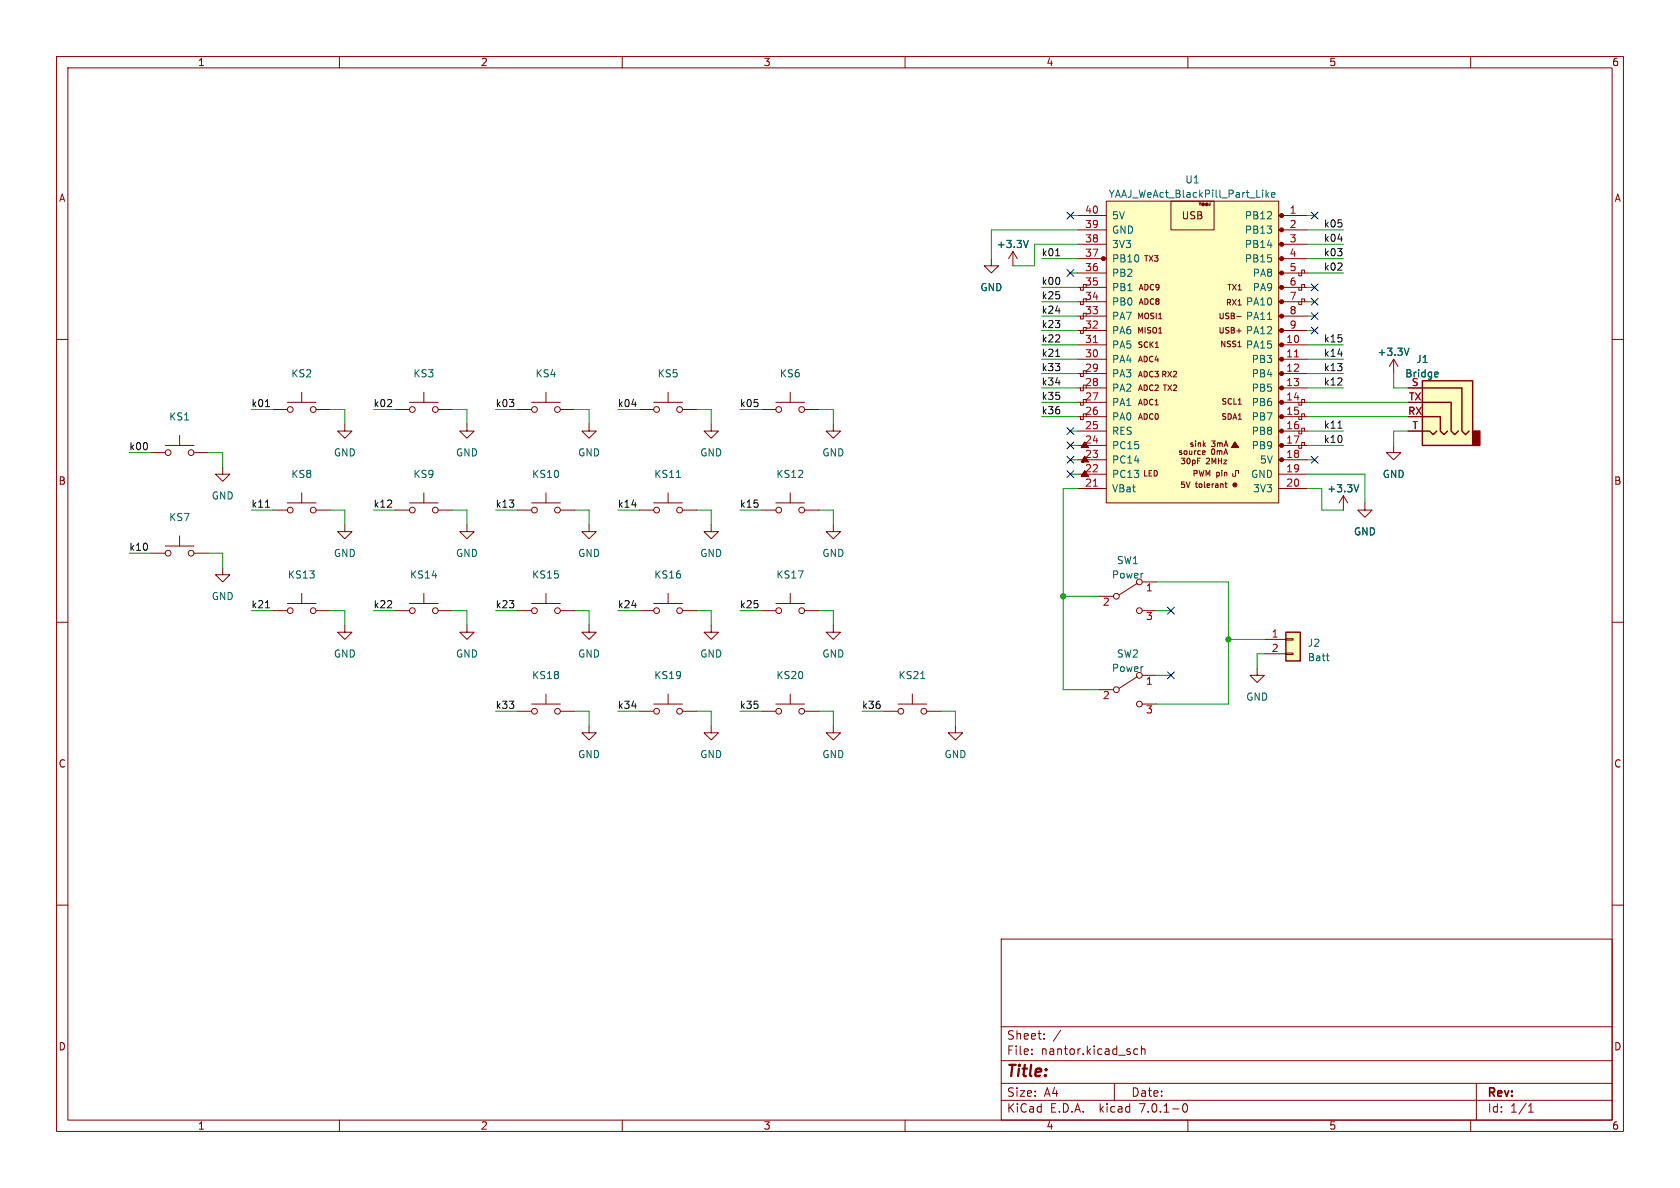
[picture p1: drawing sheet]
<svg xmlns="http://www.w3.org/2000/svg" width="297mm" height="210mm" viewBox="0 0 297 210" stroke-linecap="round" stroke-linejoin="round" font-family="sans-serif">
<g fill="none" stroke="#840000" stroke-width=".18">
<path d="M10 10h277v190h-277zM12 12h273v186h-273zM60 10v2M110 10v2M160 10v2M210 10v2M260 10v2M190.5 38.1h5.1M195.6 35.6h30.5v53.3h-30.5zM207 35.6h7.6v5h-7.6zM226.1 38.1h5M10 60h2"/>
<path d="M175.3 45.7v1.3h1.2l-1.2 1.3-1.3-1.3h1.3M179.1 44.5l-.8 1.2M179.1 44.5v2.5M179.1 44.5l.7 1.2M190.5 40.6h5.1M190.5 43.2h5.1M190.5 58.4h5.1M190.5 55.9h5.1M190.5 53.3h5.1M190.5 50.8h5.1M190.5 48.3h5.1M190.5 45.7h5.1"/>
<path d="M191 58.4v.5h.5v-1h.5v.5M191 55.9v.5h.5v-1h.5v.5M191 53.3v.5h.5v-1h.5v.5M191 50.8v.5h.5v-1h.5v.5M218.7 56h.7M226.1 40.6h5M226.1 43.2h5M226.1 58.4h5M226.1 55.9h5M226.1 53.3h5M226.1 50.8h5M226.1 48.3h5"/>
<path d="M226.1 45.7h5M229.6 53.3v.5h.5v-1h.5v.5M229.6 50.8v.5h.5v-1h.5v.5M229.6 48.3v.5h.5v-1h.5v.5M285 60h2M29.2 78.7h5.1M31.7 77v1.7M48.3 72.4h2.5M50.8 71.1h5.1M53.3 69.3v1.8M55.9 72.4h2.5M61 74.9v1.3h1.2l-1.2 1.3-1.3-1.3h1.3"/>
<path d="M69.8 72.4h2.6M72.4 71.1h5.1M74.9 69.3v1.8M77.5 72.4h2.5M82.5 74.9v1.3h1.3l-1.3 1.3-1.2-1.3h1.2M91.4 72.4h2.6M94 71.1h5.1M96.5 69.3v1.8M99.1 72.4h2.5M104.1 74.9v1.3h1.3l-1.3 1.3-1.2-1.3h1.2M113 72.4h2.6M115.6 71.1h5"/>
<path d="M118.1 69.3v1.8M120.6 72.4h2.6M125.7 74.9v1.3h1.3l-1.3 1.3-1.2-1.3h1.2M134.6 72.4h2.6M137.2 71.1h5M139.7 69.3v1.8M142.2 72.4h2.6M147.3 74.9v1.3h1.3l-1.3 1.3-1.3-1.3h1.3M190.5 71.1h5.1M190.5 61h5.1M190.5 63.5h5.1M190.5 66h5.1"/>
<path d="M190.5 68.6h5.1M190.5 73.7h5.1M190.5 76.2h5.1M190.5 78.7h5.1M191 73.7v.5h.5v-1h.5v.5M191 71.1v.5h.5v-1h.5v.5M191 68.6v.5h.5v-1h.5v.5M191 66v.5h.5v-1h.5v.5M191.8 78.6l-.2 .3 .3-.2-.3 .3-.1-.4 .5 .1-.5 .4 .1-.6 .6 .4-.8 .2 .4-.7 .5 .6-1 .1 .5-.9 .6 .9h-1.3l.7-1 .6 1M212.7 79.7h.3l.1 .2-.5 .1M218.3 78.6l-.1 .3 .2-.2-.2 .3-.1-.4 .5 .1-.5 .4 .1-.6 .5 .4-.8 .2 .4-.7 .5 .6-1 .1 .5-.9 .6 .9h-1.2l.6-1 .6 1M226.1 71.1h5"/>
<path d="M226.1 61h5M226.1 63.5h5M226.1 66h5M226.1 68.6h5M226.1 73.7h5M226.1 76.2h5M226.1 78.7h5M229.6 78.7v.5h.5v-1h.5v.5M229.6 76.2v.5h.5v-1h.5v.5M229.6 73.7v.5h.5v-1h.5v.5M229.6 71.1v.5h.5v-1h.5v.5M246.4 78.7v1.3h-1.3l1.3 1.3 1.2-1.3h-1.2"/>
<path d="M246.4 63.5l.7 1.3M246.4 63.5v2.5M246.4 63.5l-.8 1.3M248.9 68.6h2.6M248.9 76.2h2.6M26.7 80h2.5M26.7 97.8h2.5M29.2 96.5h5.1M31.7 94.7v1.8M34.3 80h2.5M34.3 97.8h2.5M39.4 82.6v1.2h1.2l-1.2 1.3-1.3-1.3h1.3"/>
<path d="M48.3 90.2h2.5M50.8 88.9h5.1M53.3 87.1v1.8M55.9 90.2h2.5M61 92.7v1.3h1.2l-1.2 1.3-1.3-1.3h1.3M69.8 90.2h2.6M72.4 88.9h5.1M74.9 87.1v1.8M77.5 90.2h2.5M82.5 92.7v1.3h1.3l-1.3 1.3-1.2-1.3h1.2M91.4 90.2h2.6M94 88.9h5.1"/>
<path d="M96.5 87.1v1.8M99.1 90.2h2.5M104.1 92.7v1.3h1.3l-1.3 1.3-1.2-1.3h1.2M113 90.2h2.6M115.6 88.9h5M118.1 87.1v1.8M120.6 90.2h2.6M125.7 92.7v1.3h1.3l-1.3 1.3-1.2-1.3h1.2M134.6 90.2h2.6M137.2 88.9h5M139.7 87.1v1.8M142.2 90.2h2.6"/>
<path d="M147.3 92.7v1.3h1.3l-1.3 1.3-1.3-1.3h1.3M190.5 81.3h5.1M190.5 83.8h5.1M190.5 86.4h5.1M191.8 83.7l-.2 .2 .3-.1-.3 .3-.1-.4 .5 .1-.5 .4 .1-.6 .6 .3-.8 .3 .4-.8 .5 .7-1 .1 .5-.9 .6 .9h-1.3l.7-1 .6 1M191.8 81.2l-.2 .2 .3-.1-.3 .2-.1-.3 .5 .1-.5 .4 .1-.7 .6 .4-.8 .3 .4-.8 .5 .6-1 .2 .5-.9 .6 .9h-1.3l.7-1.1 .6 1.1M213 80.3h-.3M216.6 85.5h.3M216.7 85.2v.8l.2 .2M217.9 83.7v.5h.5v-1h.5v.5M226.1 81.3h5M226.1 83.8h5"/>
<path d="M226.1 86.4h5M237.5 87.6l.8 1.3M237.5 87.6v2.6M237.5 87.6l-.8 1.3M241.3 88.9v1.3h-1.3l1.3 1.2 1.3-1.2h-1.3M10 110h2M39.4 100.3v1.3h1.2l-1.2 1.3-1.3-1.3h1.3M48.3 108h2.5M50.8 106.7h5.1M53.3 104.9v1.8M55.9 108h2.5M61 110.5v1.3h1.2l-1.2 1.2-1.3-1.2h1.3"/>
<path d="M69.8 108h2.6M72.4 106.7h5.1M74.9 104.9v1.8M77.5 108h2.5M82.5 110.5v1.3h1.3l-1.3 1.2-1.2-1.2h1.2M91.4 108h2.6M94 106.7h5.1M96.5 104.9v1.8M99.1 108h2.5M104.1 110.5v1.3h1.3l-1.3 1.2-1.2-1.2h1.2M113 108h2.6M115.6 106.7h5"/>
<path d="M118.1 104.9v1.8M120.6 108h2.6M125.7 110.5v1.3h1.3l-1.3 1.2-1.2-1.2h1.2M134.6 108h2.6M137.2 106.7h5M139.7 104.9v1.8M142.2 108h2.6M147.3 110.5v1.3h1.3l-1.3 1.2-1.3-1.2h1.3M194.3 105.4h2.5M201 103.1l-3.1 2.1M201 119.6l-3.1 2.1M201.9 102.9h2.6"/>
<path d="M201.9 108h2.6M201.9 119.4h2.6M222.2 118.1v1.3h1.3l-1.3 1.3-1.2-1.3h1.2M223.5 113h3.8M223.5 115.6h3.8M227.3 115.4h1.3v.3h-1.3zM227.3 112.9h1.3v.3h-1.3zM285 110h2M91.4 125.7h2.6M94 124.5h5.1M96.5 122.7v1.8M99.1 125.7h2.5"/>
<path d="M104.1 128.3v1.2h1.3l-1.3 1.3-1.2-1.3h1.2M113 125.7h2.6M115.6 124.5h5M118.1 122.7v1.8M120.6 125.7h2.6M125.7 128.3v1.2h1.3l-1.3 1.3-1.2-1.3h1.2M134.6 125.7h2.6M137.2 124.5h5M139.7 122.7v1.8M142.2 125.7h2.6M147.3 128.3v1.2h1.3l-1.3 1.3-1.3-1.3h1.3M156.2 125.7h2.5"/>
<path d="M158.7 124.5h5.1M161.3 122.7v1.8M163.8 125.7h2.6M168.9 128.3v1.2h1.3l-1.3 1.3-1.3-1.3h1.3M194.3 121.9h2.5M201.9 124.5h2.6M10 160h2M285 160h2M177 166h108v32h-108zM60 198v2M110 198v2M160 198v2"/>
<path d="M177 194.5h108M177 191.5h108M177 187.5h108M177 181.5h108M182.4 186.3v.1M182.4 185.5v.1M184.6 183.6v.1M184.6 182.8v.1M197 191.5v3M201.1 185.5l-.4-.1-.3 .3v.4l.2 .2h.5M201.8 185.5l.2-.1 .4 .1v.9M201.8 184.9v1.5"/>
<path d="M209.2 195.2l.2-.1a.81 .81 0 0 1 .6 .6 .81 .81 0 0 1-.3 .8l-.1 .1a.81 .81 0 0 1-.4-1.4zM210 198v2M260 198v2M261 191.5v6.5M270.2 196.6h.9M270.2 195.5l.4-.4v1.5"/>
<circle cx="195.1" cy="45.7" r=".36"/>
<circle cx="51.3" cy="72.4" r=".51"/>
<circle cx="55.4" cy="72.4" r=".51"/>
<circle cx="72.9" cy="72.4" r=".51"/>
<circle cx="77" cy="72.4" r=".51"/>
<circle cx="94.5" cy="72.4" r=".51"/>
<circle cx="98.6" cy="72.4" r=".51"/>
<circle cx="116.1" cy="72.4" r=".51"/>
<circle cx="120.1" cy="72.4" r=".51"/>
<circle cx="137.7" cy="72.4" r=".51"/>
<circle cx="141.7" cy="72.4" r=".51"/>
<circle cx="29.7" cy="80" r=".51"/>
<circle cx="29.7" cy="97.8" r=".51"/>
<circle cx="33.8" cy="80" r=".51"/>
<circle cx="33.8" cy="97.8" r=".51"/>
<circle cx="51.3" cy="90.2" r=".51"/>
<circle cx="55.4" cy="90.2" r=".51"/>
<circle cx="72.9" cy="90.2" r=".51"/>
<circle cx="77" cy="90.2" r=".51"/>
<circle cx="94.5" cy="90.2" r=".51"/>
<circle cx="98.6" cy="90.2" r=".51"/>
<circle cx="116.1" cy="90.2" r=".51"/>
<circle cx="120.1" cy="90.2" r=".51"/>
<circle cx="137.7" cy="90.2" r=".51"/>
<circle cx="141.7" cy="90.2" r=".51"/>
<circle cx="218.3" cy="85.7" r=".36"/>
<circle cx="218.3" cy="85.7" r=".25"/>
<circle cx="51.3" cy="108" r=".51"/>
<circle cx="55.4" cy="108" r=".51"/>
<circle cx="72.9" cy="108" r=".51"/>
<circle cx="77" cy="108" r=".51"/>
<circle cx="94.5" cy="108" r=".51"/>
<circle cx="98.6" cy="108" r=".51"/>
<circle cx="116.1" cy="108" r=".51"/>
<circle cx="120.1" cy="108" r=".51"/>
<circle cx="137.7" cy="108" r=".51"/>
<circle cx="141.7" cy="108" r=".51"/>
<circle cx="197.4" cy="105.4" r=".51"/>
<circle cx="201.4" cy="119.4" r=".51"/>
<circle cx="201.4" cy="102.9" r=".51"/>
<circle cx="201.4" cy="108" r=".51"/>
<circle cx="94.5" cy="125.7" r=".51"/>
<circle cx="98.6" cy="125.7" r=".51"/>
<circle cx="116.1" cy="125.7" r=".51"/>
<circle cx="120.1" cy="125.7" r=".51"/>
<circle cx="137.7" cy="125.7" r=".51"/>
<circle cx="141.7" cy="125.7" r=".51"/>
<circle cx="159.3" cy="125.7" r=".51"/>
<circle cx="163.3" cy="125.7" r=".51"/>
<circle cx="197.4" cy="121.9" r=".51"/>
<circle cx="201.4" cy="124.5" r=".51"/>
</g>
<g fill="none" stroke="#006464" stroke-width=".18">
<path d="M223.2 33.6v.1M223.8 33.6v1.3M223.9 34.4l.4 .5M224.3 34l-.5 .5M224.8 34.5l.6-.2-.1-.2-.3-.1-.2 .2 .1 .6h.4M181.8 42.5l-.4 1.3M224.1 43.3h.8M224.1 56.5h.7M249.1 61.5l-.4 1.3M253.8 65.8h.4v.3l-.6 .1M254.2 66.6h-.4M119.6 84.4h.7"/>
<path d="M240.2 85.7l-.4 1.2M162.8 120h.7M234.5 115.9h.5M234.8 116.8h.2"/>
</g>
<g fill="#ffffc2" stroke="#ffffc2" stroke-width=".18">
<path d="M195.6 35.6h30.5v53.3h-30.5z"/>
<path d="M227.3 111.8h2.6v5h-2.6z"/>
<path d="M251.5 67.3h8.8v11.4h-8.8z"/>
</g>
<g fill="#840000" stroke="#840000" stroke-width=".18">
<circle cx="226.6" cy="81.3" r=".36"/>
<circle cx="226.6" cy="78.7" r=".36"/>
<circle cx="226.6" cy="76.2" r=".36"/>
<circle cx="226.6" cy="73.7" r=".36"/>
<circle cx="226.6" cy="71.1" r=".36"/>
<circle cx="226.6" cy="68.6" r=".36"/>
<circle cx="226.6" cy="66" r=".36"/>
<circle cx="226.6" cy="63.5" r=".36"/>
<circle cx="226.6" cy="61" r=".36"/>
<circle cx="226.6" cy="58.4" r=".36"/>
<circle cx="226.6" cy="55.9" r=".36"/>
<circle cx="226.6" cy="53.3" r=".36"/>
<circle cx="226.6" cy="50.8" r=".36"/>
<circle cx="226.6" cy="48.3" r=".36"/>
<circle cx="226.6" cy="45.7" r=".36"/>
<circle cx="226.6" cy="43.2" r=".36"/>
<circle cx="226.6" cy="38.1" r=".36"/>
<circle cx="218.3" cy="85.7" r=".13"/>
<circle cx="195.1" cy="45.7" r=".25"/>
<circle cx="226.6" cy="40.6" r=".36"/>
</g>
<path d="M193.3 60.6h.7M228.8 63.1h.8M193.3 86h.7" fill="none" stroke="#a90000" stroke-width=".18"/>
<path d="M251.5 67.3h8.8v11.4h-8.8zM251.5 76.2h1.2l.7 .6 .6-.6M251.5 68.6h6.9v7.6l.7 .6 .6-.6M251.5 73.7h3.1v2.5l.7 .6 .6-.6M251.5 71.1h5v5.1l.7 .6 .6-.6M227.3 111.8h2.6v5h-2.6z" fill="none" stroke="#840000" stroke-width=".25"/>
<path d="M260.3 76.2h1.3v2.5h-1.3z" fill="#840000" stroke="#840000" stroke-width=".25"/>
<path d="M186.6 45.2h.8M46.9 71.9h.8M186.6 63h.8M236.5 75.7h.7M46.9 89.7h.8M46.9 107.4h.8" fill="none" stroke="#0f0f0f" stroke-width=".18"/>
<g fill="none" stroke="#009600" stroke-width=".18">
<path d="M189.2 38.1h1.3M231.1 38.1h1.3M184.1 45.7h6.4M184.1 50.8h6.4M184.1 55.9h6.4M184.1 58.4h6.4M184.1 53.3h6.4M189.2 48.3h1.3M190.5 40.6h-15.2v5.1M190.5 43.2h-7.6v3.8h-3.8M231.1 45.7h6.4M231.1 48.3h6.4"/>
<path d="M231.1 50.8h1.3M231.1 55.9h1.3M231.1 58.4h1.3M231.1 53.3h1.3M231.1 40.6h6.4M231.1 43.2h6.4M44.4 72.4h3.9M58.4 72.4h2.6v2.5M66 72.4h3.8M80 72.4h2.5v2.5M87.6 72.4h3.8M101.6 72.4h2.5v2.5"/>
<path d="M109.2 72.4h3.8M123.2 72.4h2.5v2.5M130.8 72.4h3.8M144.8 72.4h2.5v2.5M184.1 61h6.4M184.1 73.7h6.4M184.1 71.1h6.4M184.1 68.6h6.4M184.1 66h6.4M184.1 63.5h6.4M189.2 78.7h1.3M189.2 76.2h1.3"/>
<path d="M231.1 78.7h6.4M231.1 76.2h6.4M231.1 61h6.4M231.1 73.7h17.8M231.1 71.1h17.8M231.1 68.6h6.4M231.1 66h6.4M231.1 63.5h6.4M246.4 66v2.6h2.5M248.9 76.2h-2.5v2.5M22.9 80h3.8M22.9 97.8h3.8"/>
<path d="M36.8 80h2.6v2.6M36.8 97.8h2.6v2.5M44.4 90.2h3.9M58.4 90.2h2.6v2.5M66 90.2h3.8M80 90.2h2.5v2.5M87.6 90.2h3.8M101.6 90.2h2.5v2.5M109.2 90.2h3.8M123.2 90.2h2.5v2.5M130.8 90.2h3.8M144.8 90.2h2.5v2.5"/>
<path d="M189.2 83.8h1.3M189.2 81.3h1.3M190.5 86.4h-2.5v35.5h6.3M231.1 83.8h10.2v5.1M231.1 86.4h2.6v3.8h3.8M231.1 81.3h1.3M44.4 108h3.9M58.4 108h2.6v2.5M66 108h3.8M80 108h2.5v2.5M87.6 108h3.8M101.6 108h2.5v2.5"/>
<path d="M109.2 108h3.8M123.2 108h2.5v2.5M130.8 108h3.8M144.8 108h2.5v2.5M188 105.4h6.3M204.5 108h2.5M204.5 102.9h12.7v21.6h-12.7M204.5 119.4h2.5M217.2 113h6.3M223.5 115.6h-1.3v2.5M87.6 125.7h3.8M101.6 125.7h2.5v2.6"/>
<path d="M109.2 125.7h3.8M123.2 125.7h2.5v2.6M130.8 125.7h3.8M144.8 125.7h2.5v2.6M152.4 125.7h3.8M166.4 125.7h2.5v2.6"/>
</g>
<g fill="none" stroke="#000084" stroke-width=".18">
<path d="M188.6 37.5l1.2 1.2M189.8 37.5l-1.2 1.2M231.8 37.5l1.2 1.2M233 37.5l-1.2 1.2M188.6 47.7l1.2 1.2M189.8 47.7l-1.2 1.2M231.8 57.8l1.2 1.2M231.8 52.7l1.2 1.2M231.8 55.3l1.2 1.2M231.8 50.2l1.2 1.2M233 57.8l-1.2 1.2M233 52.7l-1.2 1.2"/>
<path d="M233 55.3l-1.2 1.2M233 50.2l-1.2 1.2M188.6 75.6l1.2 1.2M188.6 78.1l1.2 1.2M189.8 75.6l-1.2 1.2M189.8 78.1l-1.2 1.2M188.6 80.7l1.2 1.2M188.6 83.2l1.2 1.2M189.8 80.7l-1.2 1.2M189.8 83.2l-1.2 1.2M231.8 80.7l1.2 1.2M233 80.7l-1.2 1.2"/>
<path d="M206.4 118.8l1.2 1.2M206.4 107.3l1.2 1.3M207.6 118.8l-1.2 1.2M207.6 107.3l-1.2 1.3"/>
</g>
<g fill="#009600" stroke="#009600" stroke-width=".18">
<circle cx="188" cy="105.4" r=".46"/>
<circle cx="217.2" cy="113" r=".46"/>
</g>
<text font-size="2.8" fill="#840000" x="178" y="190.8">Title:</text>
<g font-size="2.1" fill="#840000">
<text x="178" y="183.9">Sheet:</text>
<text x="186.2" y="183.9">/</text>
<text x="178" y="186.6">File:</text>
<text x="184" y="186.6">nantor.kicad_sch</text>
<text x="178" y="196.8">KiCad</text>
<text x="178" y="194">Size:</text>
<text x="184.6" y="194">A4</text>
<text x="185.7" y="196.8">E.D.A.</text>
<text x="194.4" y="196.8">kicad</text>
<text x="200" y="194">Date:</text>
<text x="201.5" y="196.8">7.0.1-0</text>
<text x="263" y="194.2">Rev:</text>
<text x="263" y="196.8">Id:</text>
<text x="267" y="196.8">1/1</text>
</g>
<g font-size="1.8" fill="#840000">
<text x="35" y="11.8">1</text>
<text x="85" y="11.8">2</text>
<text x="135" y="11.8">3</text>
<text x="185" y="11.8">4</text>
<text x="235" y="11.8">5</text>
<text x="285" y="11.8">6</text>
<text x="10.4" y="35.8">A</text>
<text x="285.4" y="35.8">A</text>
<text x="208.8" y="38.9">USB</text>
<text x="10.3" y="85.8">B</text>
<text x="285.3" y="85.8">B</text>
<text x="10.3" y="135.8">C</text>
<text x="285.3" y="135.8">C</text>
<text x="10.3" y="185.8">D</text>
<text x="285.3" y="185.8">D</text>
<text x="35" y="199.8">1</text>
<text x="85" y="199.8">2</text>
<text x="135" y="199.8">3</text>
<text x="185" y="199.8">4</text>
<text x="235" y="199.8">5</text>
<text x="285" y="199.8">6</text>
</g>
<g font-size="1.8" fill="#006464">
<text x="195.9" y="35.1">YAAJ_WeAct_BlackPill_Part_Like</text>
<text x="209.5" y="32.6">U1</text>
<text x="196.6" y="41.5">GND</text>
<text x="196.6" y="38.9">5V</text>
<text x="220" y="38.9">PB12</text>
<text x="220" y="41.5">PB13</text>
<text x="176.2" y="44">+3.3V</text>
<text x="196.6" y="46.5">PB10</text>
<text x="196.6" y="44">3V3</text>
<text x="220" y="44">PB14</text>
<text x="220" y="46.5">PB15</text>
<text x="173.3" y="51.6">GND</text>
<text x="196.6" y="51.6">PB1</text>
<text x="196.6" y="49.1">PB2</text>
<text x="221.3" y="49.1">PA8</text>
<text x="221.3" y="51.6">PA9</text>
<text x="196.6" y="59.2">PA6</text>
<text x="196.6" y="56.7">PA7</text>
<text x="196.6" y="54.2">PB0</text>
<text x="220.1" y="54.2">PA10</text>
<text x="220.1" y="56.7">PA11</text>
<text x="220.1" y="59.2">PA12</text>
<text x="196.6" y="64.3">PA4</text>
<text x="196.6" y="61.8">PA5</text>
<text x="220.1" y="61.8">PA15</text>
<text x="221.2" y="64.3">PB3</text>
<text x="243.5" y="63.1">+3.3V</text>
<text x="250.3" y="64.3">J1</text>
<text x="51.4" y="66.9">KS2</text>
<text x="73" y="66.9">KS3</text>
<text x="94.6" y="66.9">KS4</text>
<text x="116.2" y="66.9">KS5</text>
<text x="137.8" y="66.9">KS6</text>
<text x="196.6" y="71.9">PA1</text>
<text x="196.6" y="69.4">PA2</text>
<text x="196.6" y="66.9">PA3</text>
<text x="221.2" y="66.9">PB4</text>
<text x="221.2" y="69.4">PB5</text>
<text x="221.2" y="71.9">PB6</text>
<text x="248.4" y="66.9">Bridge</text>
<text x="29.8" y="74.5">KS1</text>
<text x="196.6" y="77">RES</text>
<text x="196.6" y="74.5">PA0</text>
<text x="221.2" y="74.5">PB7</text>
<text x="221.2" y="77">PB8</text>
<text x="59" y="80.8">GND</text>
<text x="80.6" y="80.8">GND</text>
<text x="102.1" y="80.8">GND</text>
<text x="123.7" y="80.8">GND</text>
<text x="145.3" y="80.8">GND</text>
<text x="196.6" y="82.1">PC14</text>
<text x="196.6" y="79.6">PC15</text>
<text x="221.2" y="79.6">PB9</text>
<text x="222.6" y="82.1">5V</text>
<text x="37.4" y="88.5">GND</text>
<text x="51.4" y="84.6">KS8</text>
<text x="73" y="84.6">KS9</text>
<text x="94" y="84.6">KS10</text>
<text x="115.6" y="84.6">KS11</text>
<text x="137.2" y="84.6">KS12</text>
<text x="196.6" y="87.2">VBat</text>
<text x="196.6" y="84.6">PC13</text>
<text x="221" y="84.6">GND</text>
<text x="221.4" y="87.2">3V3</text>
<text x="234.6" y="87.2">+3.3V</text>
<text x="244.4" y="84.6">GND</text>
<text x="29.8" y="92.3">KS7</text>
<text x="239.3" y="94.8">GND</text>
<text x="59" y="98.6">GND</text>
<text x="80.6" y="98.6">GND</text>
<text x="102.1" y="98.6">GND</text>
<text x="123.7" y="98.6">GND</text>
<text x="145.3" y="98.6">GND</text>
<text x="197.4" y="99.9">SW1</text>
<text x="37.4" y="106.2">GND</text>
<text x="50.8" y="102.4">KS13</text>
<text x="72.4" y="102.4">KS14</text>
<text x="94" y="102.4">KS15</text>
<text x="115.6" y="102.4">KS16</text>
<text x="137.2" y="102.4">KS17</text>
<text x="196.5" y="102.4">Power</text>
<text x="59" y="116.4">GND</text>
<text x="80.6" y="116.4">GND</text>
<text x="102.1" y="116.4">GND</text>
<text x="123.7" y="116.4">GND</text>
<text x="145.3" y="116.4">GND</text>
<text x="196.5" y="118.9">Power</text>
<text x="197.4" y="116.4">SW2</text>
<text x="231.1" y="114.5">J2</text>
<text x="231.1" y="117">Batt</text>
<text x="94" y="120.2">KS18</text>
<text x="115.6" y="120.2">KS19</text>
<text x="137.2" y="120.2">KS20</text>
<text x="158.8" y="120.2">KS21</text>
<text x="220.3" y="124">GND</text>
<text x="102.1" y="134.2">GND</text>
<text x="123.7" y="134.2">GND</text>
<text x="145.3" y="134.2">GND</text>
<text x="166.9" y="134.2">GND</text>
</g>
<g font-size="1.8" fill="#a90000">
<text x="191.8" y="40.4">39</text>
<text x="191.8" y="37.8">40</text>
<text x="227.9" y="37.8">1</text>
<text x="227.9" y="40.4">2</text>
<text x="191.8" y="45.5">37</text>
<text x="191.8" y="42.9">38</text>
<text x="227.9" y="42.9">3</text>
<text x="227.9" y="45.5">4</text>
<text x="191.8" y="53.1">34</text>
<text x="191.8" y="50.5">35</text>
<text x="191.8" y="48">36</text>
<text x="227.9" y="48">5</text>
<text x="227.9" y="50.5">6</text>
<text x="227.9" y="53.1">7</text>
<text x="191.8" y="58.2">32</text>
<text x="191.8" y="55.6">33</text>
<text x="227.9" y="55.6">8</text>
<text x="227.9" y="58.2">9</text>
<text x="191.8" y="65.8">29</text>
<text x="191.8" y="63.2">30</text>
<text x="191.8" y="60.7">31</text>
<text x="227.3" y="60.7">10</text>
<text x="227.3" y="63.2">11</text>
<text x="227.3" y="65.8">12</text>
<text x="191.8" y="70.9">27</text>
<text x="191.8" y="68.3">28</text>
<text x="227.3" y="68.3">13</text>
<text x="227.3" y="70.9">14</text>
<text x="249" y="70.9">TX</text>
<text x="249.5" y="68.3">S</text>
<text x="191.8" y="75.9">25</text>
<text x="191.8" y="73.4">26</text>
<text x="227.3" y="73.4">15</text>
<text x="227.3" y="75.9">16</text>
<text x="248.9" y="73.4">RX</text>
<text x="249.6" y="75.9">T</text>
<text x="191.8" y="83.6">22</text>
<text x="191.8" y="81">23</text>
<text x="191.8" y="78.5">24</text>
<text x="227.3" y="78.5">17</text>
<text x="227.3" y="81">18</text>
<text x="227.3" y="83.6">19</text>
<text x="191.8" y="86.1">21</text>
<text x="227.3" y="86.1">20</text>
<text x="194.9" y="107.3">2</text>
<text x="202.5" y="104.8">1</text>
<text x="202.5" y="109.9">3</text>
<text x="224.8" y="112.8">1</text>
<text x="224.8" y="115.3">2</text>
<text x="194.9" y="123.8">2</text>
<text x="202.5" y="121.3">1</text>
<text x="202.5" y="126.4">3</text>
</g>
<g font-size="1.8" fill="#0f0f0f">
<text x="233.9" y="40.3">k05</text>
<text x="184.1" y="45.4">k01</text>
<text x="233.9" y="42.8">k04</text>
<text x="233.9" y="45.4">k03</text>
<text x="233.9" y="47.9">k02</text>
<text x="184.1" y="53">k25</text>
<text x="184.1" y="50.5">k00</text>
<text x="184.1" y="55.5">k24</text>
<text x="184.1" y="58.1">k23</text>
<text x="184.1" y="63.2">k21</text>
<text x="184.1" y="65.7">k33</text>
<text x="184.1" y="60.6">k22</text>
<text x="233.9" y="65.7">k13</text>
<text x="233.9" y="60.6">k15</text>
<text x="233.9" y="63.2">k14</text>
<text x="184.1" y="70.8">k35</text>
<text x="184.1" y="68.2">k34</text>
<text x="233.9" y="68.2">k12</text>
<text x="44.4" y="72">k01</text>
<text x="66" y="72">k02</text>
<text x="87.6" y="72">k03</text>
<text x="109.2" y="72">k04</text>
<text x="130.8" y="72">k05</text>
<text x="184.1" y="73.3">k36</text>
<text x="233.9" y="75.9">k11</text>
<text x="22.9" y="79.7">k00</text>
<text x="233.9" y="78.4">k10</text>
<text x="44.4" y="89.8">k11</text>
<text x="66" y="89.8">k12</text>
<text x="87.6" y="89.8">k13</text>
<text x="109.2" y="89.8">k14</text>
<text x="130.8" y="89.8">k15</text>
<text x="22.9" y="97.4">k10</text>
<text x="44.4" y="107.6">k21</text>
<text x="66" y="107.6">k22</text>
<text x="87.6" y="107.6">k23</text>
<text x="109.2" y="107.6">k24</text>
<text x="130.8" y="107.6">k25</text>
<text x="87.6" y="125.4">k33</text>
<text x="109.2" y="125.4">k34</text>
<text x="130.8" y="125.4">k35</text>
<text x="152.4" y="125.4">k36</text>
</g>
<g font-size="1.4" fill="#840000">
<text x="202.2" y="46.4">TX3</text>
<text x="201.2" y="51.5">ADC9</text>
<text x="216.9" y="51.5">TX1</text>
<text x="201" y="59.1">MISO1</text>
<text x="201" y="56.6">MOSI1</text>
<text x="201.2" y="54">ADC8</text>
<text x="215.4" y="59.1">USB+</text>
<text x="215.4" y="56.6">USB-</text>
<text x="216.7" y="54.2">RX1</text>
<text x="201" y="61.6">SCK1</text>
<text x="201.1" y="64.2">ADC4</text>
<text x="215.7" y="61.5">NSS1</text>
<text x="201.1" y="71.8">ADC1</text>
<text x="201.1" y="69.3">ADC2 TX2</text>
<text x="201.1" y="66.9">ADC3 RX2</text>
<text x="215.9" y="71.7">SCL1</text>
<text x="201.1" y="74.3">ADC0</text>
<text x="215.9" y="74.3">SDA1</text>
<text x="208.2" y="80.6">source</text>
<text x="208.6" y="82.2">30pF</text>
<text x="210.2" y="79.2">sink</text>
<text x="213.2" y="82.2">2MHz</text>
<text x="214.1" y="80.6">0mA</text>
<text x="214.1" y="79.2">3mA</text>
<text x="202" y="84.4">LED</text>
<text x="208.6" y="86.4">5V</text>
<text x="210.8" y="84.4">PWM pin</text>
<text x="211.3" y="86.4">tolerant</text>
</g>
<text font-size=".7" fill="#840000" x="211.8" y="36.5">Y@@J</text>
</svg>
